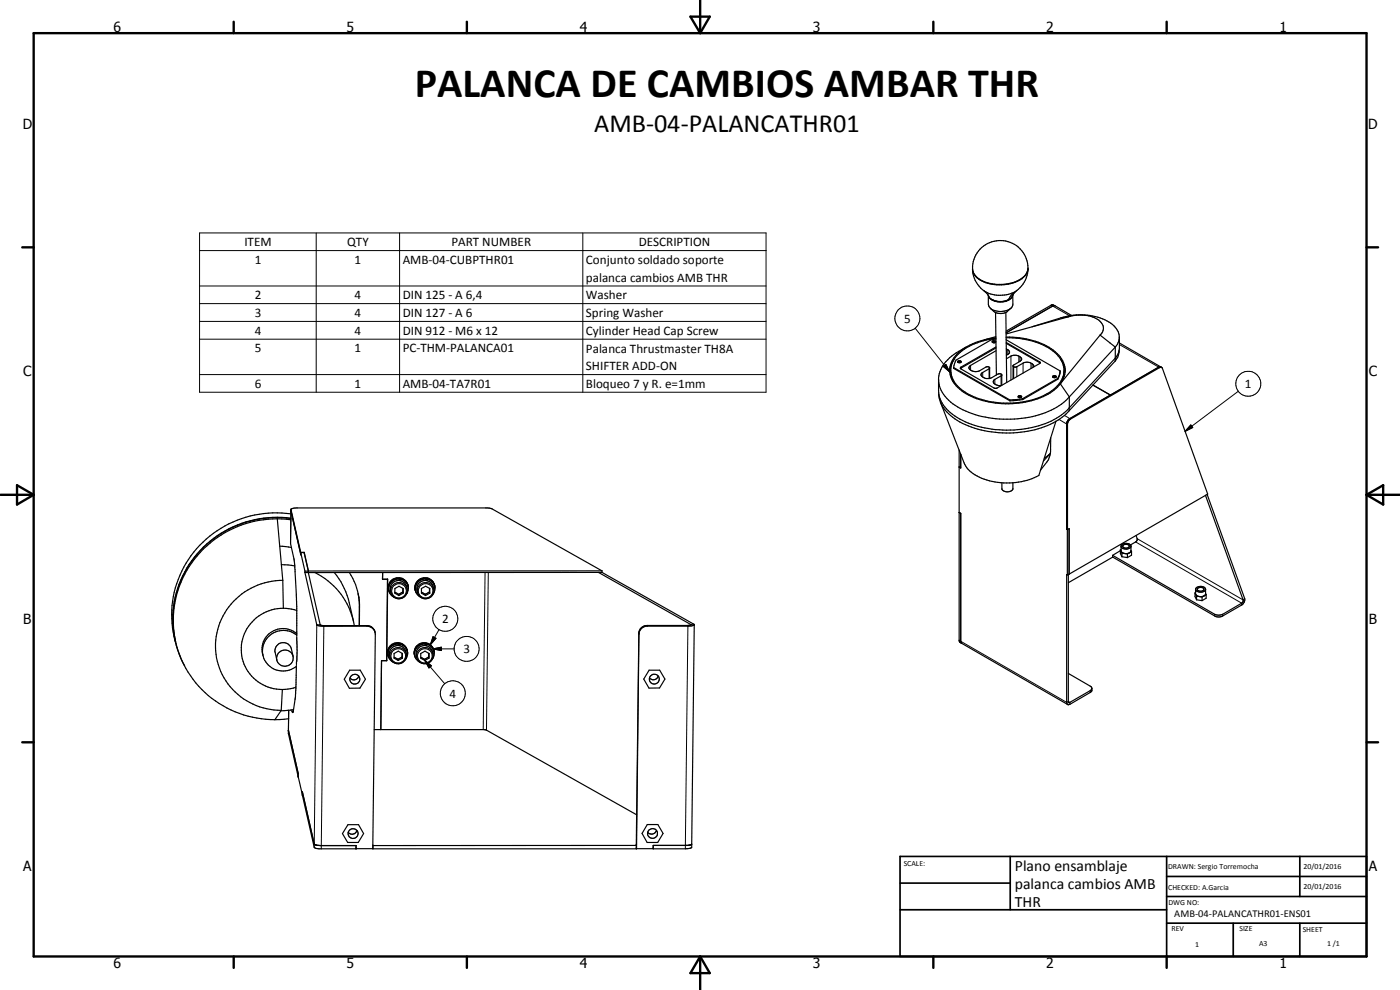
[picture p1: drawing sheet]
<svg xmlns="http://www.w3.org/2000/svg" width="420mm" height="297mm" viewBox="0 0 420 297" stroke-linecap="round" stroke-linejoin="round" font-family="sans-serif">
<g fill="none" stroke="#000" stroke-width=".35">
<path d="M291.9 81a6.6 6.6 0 0 0 5.9 4.2 10.6 10.6 0 0 0 10-2.8l.2-.4M295.3 87.2l1.3 1.4M296.6 88.6l.6 .9 .6 .4M297.3 92.5l1.5 1.3M297.8 89.9l1.6 .6M297.8 89.9l1.6 .5 1.4 .1M298.8 93.8l.2 18.7M300.8 90.5h-.5M301.9 93.7l.2 21.1M302.4 90l-1.6 .5M302.8 89.9l-.4 .1M303.4 92.5l-1 .9a3.3 3.3 0 0 1-3.6 .4"/>
<path d="M303.8 88.9l-1.3 1.1M303.9 88.6v.1M303.9 88.6l.1 2.7a3.4 3.4 0 0 1-3.9 2.2 3.3 3.3 0 0 1-3.5-2.1v-2.8M303.9 88.6a4 4 0 0 1-5 1.9 2.67 2.67 0 0 1-2.3-1.9M303.9 88.6h.1M305.3 87.1l-1.4 1.5M308.5 80.8a6.1 6.1 0 0 1-5.2 4.3 10.9 10.9 0 0 1-10.7-2.4 4.6 4.6 0 0 1-.3-4.9 8.3 8.3 0 0 1 9.6-5.4 8.3 8.3 0 0 1 6.5 8.9l-.1 .4M308.5 80.6a8.4 8.4 0 0 1-5.8 7.7 8.4 8.4 0 0 1-9.3-2.9l-1.2-2.6-.3-2M316.6 91.7l-.7 .1-13.9 8.1M316.6 91.7l5 3M316.6 91.7l-1-.3-13.6 8M318.4 95.4l-8.7 2.6"/>
<path d="M320.7 95l-18.7 5.2M320.7 95l-2.3 .4M325.5 94.5a12 12 0 0 1 9.8 4.6 4.2 4.2 0 0 1-.6 5M325.5 94.5l-4.1 .2-3 .7M325.6 94.6a5.9 5.9 0 0 1 5.5 3.5l-.2 1.5-.8 .9M325.6 94.6h-2.6l-2.3 .4M281.7 118.1a10.1 10.1 0 0 0 5.6 8.1 31.9 31.9 0 0 0 29.6 .2M285.3 111.1l.3 2.2 .7 1.6M286.2 110.3v.2l16.9 9.8M286.2 110.3l16.9 9.7M286.3 107.9l-.9 1.5-.4 2M287.4 108.7l.5-.2 .5 .2"/>
<path d="M287.4 108.6l.4 .2 .6-.1M287.4 108.6l.2-.3 .5-.1 .3 .3v.2M290 104.1l-2.2 1.3a10.6 10.6 0 0 0-6.1 8 11.6 11.6 0 0 0 .4 6.3 14.6 14.6 0 0 0 9.4 7.6 32 32 0 0 0 26.3-2.3l3.1-2.7M297 110.4l-2.1 1.4a.81 .81 0 0 0-.5 .9 .81 .81 0 0 0 .9 .6l.7 .3 1.1-.1 2.4-1.3h.9l.2 .2v3.2M297.8 102.7h1M297.8 102.4l.9-.1a.44 .44 0 0 1-.2 .6 .44 .44 0 0 1-.6-.2zM298.9 101.3l-3.5 .7M298.9 101l-3.5 1M298.9 105.2l-7.6 4.4a.84 .84 0 0 0-.5 1 .84 .84 0 0 0 .8 .7 2.86 2.86 0 0 0 2.4 0l2-1.2 1 .2v3.2M298.9 101.5a18 18 0 0 0-12.2 5.7 6.6 6.6 0 0 0 1.7 9.6 25.1 25.1 0 0 0 21.7 3.1 13.6 13.6 0 0 0 8.7-6.2l.5-2.3M298.9 104.4l-10.7 6.2M298.9 101.7l-1.5 .3-10.5 6-.7 2.3"/>
<path d="M300.6 112.6l-2 1.2a.85 .85 0 0 0-.5 1 .85 .85 0 0 0 .8 .6l.8 .3h.9M302 101.1a21.4 21.4 0 0 1 15.3 5 6.4 6.4 0 0 1 .9 9l2.7 4v3.2M302 101.3a21.2 21.2 0 0 1 15.1 5l1.3 1.6M302 101.9l16.2 9.4M302 104.7a.89 .89 0 0 1 .9 .5 .89 .89 0 0 1-.2 1l-.7 .4M302 102.8l10 5.7 .2 .4-13.4 7.6-10.6-6 .2-.3 10.5-6.1M302 103l10.1 6M302 107.7l1.4-.9a2.36 2.36 0 0 1 3.2 1l-.3 .5-2.3 1.5M304 109.8l.4 .3 .5 .1 2.1-1.2a2.38 2.38 0 0 1 3.2 .8v.3M304 109.8v3.9M304.2 110v3.5M305.6 119.1a.49 .49 0 0 1 .5-.4 .49 .49 0 0 1 .5 .5"/>
<path d="M305.6 119.2l.2-.2 .8 .2M305.6 119.1l.2 .2 .8-.1M306.9 119.6v.3M306.9 119.9l-3.8 .4M306.9 119.6l-3.8 .4M316 113.2l.4-.2 .5 .2M316 113.2l.3 .1 .6-.1M316 113.2v-.4l.5-.1 .5 .2-.1 .3M317.4 113.8l-10.5 6.1M317.4 113.5v.3M317.4 113.5l-10.5 6.1M318.2 111.3l-.2 1.4-.6 1.1"/>
<path d="M318.2 111.3l-.8 2.2M318.4 107.9a6.8 6.8 0 0 1 0 7M318.4 107.9l1 2 .3 1.5M330.1 100.5l-12.3 15.1a19 19 0 0 1-13.1 5.4 23.1 23.1 0 0 1-17.2-4.7 6.7 6.7 0 0 1 .3-10.6 17.9 17.9 0 0 1 7.6-3.7M330.1 100.5l4.6 3.6M334.7 108.3l-13.8 14.9M334.7 104.1v4.2M334.7 104.1l-14.3 15.5a25.1 25.1 0 0 1-16 6.1 27.4 27.4 0 0 1-19.7-5.6 8.9 8.9 0 0 1-3-6.1M335.8 105.3l-1.1 2.1-13.8 14.9M335.9 105.4l-.4 1.7-.8 1.2M335.9 105.2v.2M335.9 102.9l12.5 7.2"/>
<path d="M335.9 101.2l-.1 4.1M347.8 110.2l-26.7 15.4a2.05 2.05 0 0 0-1 1.6v31.6M347.8 110.2l-14.6 8.3-5.2-3M348.4 110.1l-.6 .1M348.4 110.1l.2 .1M282.2 120.6l7.1 18.3a10.3 10.3 0 0 0 7.7 5.4 21.2 21.2 0 0 0 14.8-1.6l5.1-16.3M287.9 135v57.3l.1 .4 .6 .3M288.3 136.3v4.1l-.4-.3M303.1 120v.3M315.2 136.1l-1.8 1.4M315.2 136.1l-2.1 2.2M315.3 131.4v4.2l-.2 1.1a9.1 9.1 0 0 1-2.9 4.4"/>
<path d="M320.9 122.4v.8M320.9 123.2l-1.5 1.5-2.5 1.7M83.2 155.7l1.7 18.4M83.2 155.7a30.9 30.9 0 0 0-31.2 30.8M83.2 155.7l4.1 .3M87.3 153.3l-.1 9.8 1 4.5 .3 2.2M87.3 153.3l2.9 12.9v-.5h1.1M87.3 152.8l4.2 18.6M87.3 152.8l1.6-.4h58l.7 .2 33.1 18.7M87.3 152.8v.5M87.3 155.6a30.8 30.8 0 0 0-34.1 38.8l1 3 1.2 2.4M87.3 154.2a30.9 30.9 0 0 0-34.8 38.1"/>
<path d="M87.3 155.5a30.9 30.9 0 0 0-34.7 36.9l1.2 3.8M287.9 153.8l.4 .2M287.9 140.1h.1M287.9 140.1l.4 .3M287.9 153.8l.4 .3M288.3 154v38.6l.3 .4M300.7 144.8v2a2.09 2.09 0 0 0 3.3 0v-2M320.1 158.8l.2 .1M320.1 158.7l.3 .2M320.2 158.7l-.1 .1M320.3 158.9v13.6M320.4 158.9h-.1"/>
<path d="M320.4 158.9l.5-.3v13.7M320.4 158.9v-31.8l.2-.7 .7-.7 26.7-15.4h.7l13.7 38-41.5 24M320.8 158.6v13.7l-.5 .2M361.8 148.6l11.3 31.5-.3 .8-5.9 3.4a2.84 2.84 0 0 1-2.3 0l-30.7-17.7M362.3 148.3l11.2 31.3a1.86 1.86 0 0 1-.9 1.9l-5.7 3.3a2.49 2.49 0 0 1-2.3 0l-30.7-17.7M83.9 163.9l3.5 .4M84.4 169.4l4.1 .4M84.9 174.1l.1 8.4M84.9 174.1a19.6 19.6 0 0 0-18.1 10.9 19.6 19.6 0 0 0 2.3 21 20.2 20.2 0 0 0 15.3 7.1M88.5 169.8l.6 12.1v8.6M90.2 165.8h1.1l1.2 5.6M91.3 165.7l1.3 5.6"/>
<path d="M91.3 165.7v.3M91.5 171.8l3.6 15.7 2.1 .4h12.9a2.52 2.52 0 0 1 2.5 2.4l-.7 64.3M91.5 171.4v.4M91.5 171.4h1M91.5 171.8h1M92.5 171.8l3.6 15.7 .8 .2h13.6a2.48 2.48 0 0 1 2.1 2.1M92.5 171.4v.4M92.5 171.6l.1 .2M92.6 171.3v.5M94.5 171.8a21.6 21.6 0 0 1 11.8 15.9M100.3 171.8a23.6 23.6 0 0 1 4.3 7.9l1.5 6.7M104.8 171.8a18.1 18.1 0 0 1 2.9 7.5"/>
<path d="M107.5 178.1l.4 3.3M114.8 173.8h1.6l-.3 24.4M114.8 171.8v2h1.5M116.3 173.8l-.3 24.4M116.3 173.8h.1M116.6 176.9v.2M116.8 177.5l.5 .9 .9 .8M117.9 174.8a2.73 2.73 0 0 1 3.4 0 2.73 2.73 0 0 1 .8 3.3 2.62 2.62 0 0 1-3.2 1.4 2.62 2.62 0 0 1-1.8-3.1l.3-1zM118.5 177.7l1.2 .7M119.7 178.4v.3M119.7 173.6l1.6 .5 .9 1M119.7 173.6l.6 .2"/>
<path d="M119.7 173.6v.1M119.9 173.7a2.96 2.96 0 0 0-3.2 3.6M119.9 173.7a2.77 2.77 0 0 0-2.8 1.1 2.77 2.77 0 0 0-.2 2.9M119.9 173.7v.5M120.3 173.8l-.1 .4M120.3 173.8l1.1 .5 1 1.3M121 178l-.1-.3h-.2l-1 .7M121 178v-1.4l-1.3-.7-1.2 .7v1.4l1.2 .7M121 178l-1.3 .7M121.4 174.2a2.97 2.97 0 0 0-3.2-.4 2.97 2.97 0 0 0-1.6 2.9M121.6 174.4a2.96 2.96 0 0 1 .4 3.9M122.3 175.2l.2 .7"/>
<path d="M122.5 176.7a2.99 2.99 0 0 0-3.3-3.4 2.99 2.99 0 0 0-2.5 4M124.7 175.6v1.7M125.6 174.2l-.7 1M125.9 174a2.96 2.96 0 0 1 4.6 1.8M126.3 173.8a2.96 2.96 0 0 0-1.8 2.6 2.96 2.96 0 0 0 1.7 2.8M126.5 177.7l1.2 .7M127 173.6l.9 .1M127.7 178.4v.3M127.7 173.6l.5 .2M127.7 173.6v.1M127.7 173.6a2.85 2.85 0 0 1 2.6 1.8M127.9 173.7a2.91 2.91 0 0 0-3 4"/>
<path d="M127.9 173.7v.5M128.2 173.8a2.84 2.84 0 0 1 1.8 4.5M128.2 173.8v.4M128.9 177.7l-1.2 .7M128.9 177.7l.1 .3M128.9 176.5v1.2M129 178v-1.4l-1.2-.7-1.3 .7v1.4l1.2 .7M129 178l-1.3 .7M130 178.3a2.35 2.35 0 0 1-2 1.3h-1l-.8-.4M130 178.3a2.76 2.76 0 0 0-.3-3 2.76 2.76 0 0 0-2.8-1 2.79 2.79 0 0 0-.7 4.9M130.4 175.8l.1 .1M130.5 175.8a2.99 2.99 0 0 0-3.6-2.4 2.99 2.99 0 0 0-2.3 3.7"/>
<path d="M130.5 175.8v.9M179.6 171.7l27.7 15.7M180.7 171.7l27.7 15.8M180.7 171.7l-88.1 .1M180.7 171.3h-88.1M180.7 171.3v.4M320.3 172.5l-.2-.1v38.3l.4 .8 .6-.2 6.1-3.5 .5-.5v-.8l-.3-.5-6.8-3.9M320.6 172.4l.1 38.3 .3 .1 6.2-3.6 .5-.6M320.8 172.2l.1 .1M333.9 166.6v.6M333.9 167.2l-13.3 7.6M336.2 165l.3 .5"/>
<path d="M336.2 165v1.1l.5 .9M336.2 165.2l-2.3 1.4M336.5 164.9l-.3 .1M336.5 165.5v-1.7a1.8 1.8 0 0 1 2.9-.1v1.5l-.4 .7M336.5 165.5l1 .6M336.5 165.5l.2 .4M336.7 165.9l.8 .2M336.7 165.9v1.1M336.7 167l1.7 .3M337 163.6a1.12 1.12 0 0 1 1.9 .4 1.11 1.11 0 0 1-1.9-.3zM337.5 166.1l.9 .1M338.4 166.2v1.1"/>
<path d="M339 165.9l-1.5 .2M339 165.9l-.6 .3M339.4 164a1.78 1.78 0 0 1-2.9 0M339.4 165.1l.2 .4M339.6 165.5l-.6 .4M339.6 165.5v1.1l-1.2 .7M340.9 160.7l.4 1.4-.4 .4-1.6 1M358.6 177.9l.2 .5M358.6 177.9v1.1l.5 1M358.8 176.9a1.82 1.82 0 0 0 3 0M358.8 176.9a1.71 1.71 0 0 1 3-.1v1.4l-.4 .6M358.8 176.8v1.6"/>
<path d="M358.8 177.8l-.2 .1M358.8 178.4a1.97 1.97 0 0 0 2.6 .4M358.8 178.4l.3 .5M359.1 178.9l1.7 .2M359.1 178.9v1.1M359.1 180l1.7 .2M359.4 176.6l.1-.1a1.03 1.03 0 0 1 1-.3 1.03 1.03 0 0 1 .8 .8 1.08 1.08 0 0 1-1.1 .4 1.08 1.08 0 0 1-.8-.8zM360.8 179.1v1.1M361.4 178.8l-.6 .3M361.8 178.1l.2 .3M362 178.4l-.6 .4M362 178.4v1.1l-1.2 .7"/>
<path d="M52.1 187.8l.2 2.7M52.4 191l.3 1.7M54 196.8a30.4 30.4 0 0 0 28.5 19.1M85 182.5l2.4 .3 1.7 .4M85 182.5a12.2 12.2 0 0 0-12.4 10.3 12.2 12.2 0 0 0 8.7 13.6l3.4 .5M88 196.9a4.2 4.2 0 0 0-1.6-3.7 2.49 2.49 0 0 0-2.8 0 2.49 2.49 0 0 0-1 2.6l.5 2.2M89.1 190.5a6.2 6.2 0 0 0-9.9 2.5 6.2 6.2 0 0 0 5.8 8.3l1.8-.2 2.1-1.2-.2 9-.7 4.6-.2 .3M89.1 191.3l.1 3.9-.2 4.1M89.1 190.1a6.3 6.3 0 0 0-7.6-.5 6.3 6.3 0 0 0-2.6 7M107.8 180.1l.1 2.3M107.9 182.1l-.1 5.6M116 198l.1 .2"/>
<path d="M116.1 198.2h-1.6l-.2 20.7M116.4 195.5v1.1l.3 .8M116.4 196.5l.4 1.1 1.2 1.1M117.1 194l-.7 1.5M117.1 194.1a2.98 2.98 0 0 1 4.2-.4 2.98 2.98 0 0 1 .4 4.1M117.1 194.1l-.7 1.4M117.4 194.6a2.69 2.69 0 0 1 4.3 .6 2.69 2.69 0 0 1-1.9 3.9 2.8 2.8 0 0 1-2.7-1.5 2.8 2.8 0 0 1 .3-3zM118.1 193.3l-1 .7M118.3 197.2l1.1 .7M118.9 193l-.4 .2M119.2 193.1l.5 .2M119.4 197.9l.1 .3"/>
<path d="M119.5 193.1a2.89 2.89 0 0 1 2.8 2.8M119.5 193.1l.5 .2M119.5 193.1v.1M119.7 193.3v.4M119.7 193.3a2.94 2.94 0 0 0-3.2 3.5M120 193.3v.5M120 193.3l1.5 .8 .6 1M120.7 197.1l-1.3 .8M120.7 197.1l.1 .4M120.7 196v1.1M120.8 197.5v-1.4l-1.3-.7-1.2 .7v1.4l1.2 .7M120.8 197.5l-1.3 .7"/>
<path d="M122.2 195.5a2.98 2.98 0 0 0-3.5-2.6 2.98 2.98 0 0 0-2.3 3.7M124.4 195.5l-.1 .4a2.96 2.96 0 0 0 1.7 2.8M124.4 196.2l.1 .6M124.4 195.5v1M124.5 197l.2 .4M124.7 194.7l-.3 .8M124.9 194.4l-.5 1.1M125.4 194.6a2.69 2.69 0 0 1 4.1 .3 2.69 2.69 0 0 1-1 4 2.74 2.74 0 0 1-3.2-1 2.74 2.74 0 0 1 .1-3.3zM126.3 197.2l1.1 .7M127.4 197.9l.1 .3M127.5 193.1a2.9 2.9 0 0 1 2.6 1.7 2.9 2.9 0 0 1-.4 3M127.5 193.1l.5 .2"/>
<path d="M127.5 193.1v.1M127.7 193.3a2.49 2.49 0 0 0-2.8 1.1M127.7 193l-1.6 .3-1.3 1.1M127.7 193.3v.4M127.7 193.3a2.98 2.98 0 0 0-3.3 2.8M127.9 193.1l.8 .3M128 193.3v.5M128 193.3l1.4 .8 .7 1M128.7 197.1l-1.3 .8M128.7 197.1v.4M128.7 196v1.1M128.7 197.5l.1-1.4-1.3-.7-1.2 .7v1.4l1.2 .7"/>
<path d="M128.7 197.5l-1.2 .7M128.9 193.4l.9 .8M129.9 194.5l.3 1M130.3 196.1a2.99 2.99 0 0 0-3.3-3.3 2.99 2.99 0 0 0-2.5 4M207.3 187.5l-.9 .2h-12.2a2.44 2.44 0 0 0-2.5 2.4l-.7 63.6M207.3 187.4v.1M208.4 187.5l-1.6 .4h-12.9a2.47 2.47 0 0 0-2.1 2.4l-.8 64.3M208.4 187.5l-.8 65.8M288.6 193l31.8 18.4M84.4 213.1l-1.9 2.8M84.7 206.9l-.3 6.2M86.6 219.1l2.9 12.9v1l-2.9-12.9z"/>
<path d="M86.6 213.1v6M86.6 215.6l-4.1 .3M87.6 213l.2 .7M87.8 213.7v.1M88.1 212.9l-3.8 .4M88.8 206.2l-1.6 .4-2.5 .3M104.9 201.1h3.2l1.6 2.7-1.7 2.7h-3.2l-1.5-2.7zM107.6 202.9a1.48 1.48 0 0 1-1.1 1.1 1.48 1.48 0 0 1-1.4-.5M112.3 218.9l33.6 .1 45.2 25.5M194.8 201.1h3.2l1.5 2.7-1.6 2.6-3.1 .1-1.6-2.7zM197.5 202.8a1.53 1.53 0 0 1-2.6 .7M89.5 233l1.3 5.5"/>
<path d="M104.4 247.4h3.2l1.5 2.7-1.6 2.7h-3.2l-1.5-2.7zM106.8 253.7v1M107.1 249.2a1.5 1.5 0 0 1-1.1 1.1 1.5 1.5 0 0 1-1.5-.5M111.9 253.5l.1 .2M112 253.7l-.1 1v-.2M190.9 253.4l.1 .3M190.9 253.4h.1M191 253.7v1l-96.2-.1-.5-.3-3.5-15.7v-1l3.5 15.7 1.8 .4h10.8v.9l-.1-.2M191 253.7h-79M191 254.4v.2M194.3 247.4h3.1l1.6 2.7-1.6 2.7h-3.2l-1.5-2.7zM196 253.7v.9"/>
<path d="M196.1 253.7l-.1 1v-.2M197 249.2a1.52 1.52 0 0 1-2.6 .5M207.6 253.3l-1.2 .4h-10.4M207.6 253.3v1l-1.3 .3h-15.3"/>
<circle cx="85.5" cy="197.5" r="2.46"/>
<circle cx="106.5" cy="203.8" r="1.49"/>
<circle cx="196.4" cy="203.8" r="1.48"/>
<circle cx="105.9" cy="250.1" r="1.48"/>
<circle cx="195.8" cy="250.1" r="1.49"/>
</g>
<g fill="none" stroke="#000" stroke-width=".3">
<path d="M59.9 69.9h170v47.8h-170zM59.9 75.2h170M94.9 69.9v47.8M119.9 69.9v47.8M174.9 69.9v47.8M59.9 85.8h170M59.9 91.1h170M59.9 96.4h170M274.6 98.5l10.4 13.1M304.4 87.6l-1 1.1-.7 1.2M315.5 91.6l5.5 3.1M59.9 101.8h170"/>
<path d="M59.9 112.4h170M283.1 109.9l.8-.6 1.1 2.3zM288.4 110.2v.2M291.3 109.6v1.4M294.9 111.8v1.3M296.8 110.7v2.9M298.6 113.8v1.4M300.4 112.8v2.9M302.1 102.8v.3M302.1 104.8v1.8M302.5 104.9v1.4M303.4 106.8v7.2"/>
<path d="M305.2 110v3M305.8 106.8v1.8M306.1 107.1v1.3M307 109v2.9M309.4 109v1.6M309.7 109.1v1.3M312 108.5v.3M335.9 103.4l12.1 6.9M371.6 117.4l-15.9 12M317.8 125.9l2.6 1.4M319.4 124.6l1.9 1.1M357.4 127.5l.6 .8-2.3 1.1z"/>
<path d="M87.3 152.8l-.1 10.3M122.2 176.7a2.5 2.5 0 0 0-3-1.9 2.5 2.5 0 0 0-1.9 3M130.2 176.7a2.5 2.5 0 0 0-3-1.9 2.5 2.5 0 0 0-1.9 3M145.6 171.7l-.6 47.2M146.5 171.7l-.5 47.4M340.8 162.6l31.8 18.4v.5M341.3 161.6l31.8 18.4 .4-.4M89 199.3l-.1 .6M89.1 190.5v.8M96.1 187.5h-1l-.8 66.8M97.1 187.7l-.7 67M107.9 182.1v.3"/>
<path d="M110.1 187.7v.2M122 196.2a2.52 2.52 0 0 0-3-1.9 2.52 2.52 0 0 0-2 3M127.5 198.2l2 1.6-.8 .6zM127.5 198.2l6 6.9M130 191.1l.8 .4-1.7 2zM130 194.7l2.4-.5v1zM130 196.1a2.52 2.52 0 0 0-3.1-1.8 2.52 2.52 0 0 0-1.9 3M130 194.7h6.3M131.8 188.9l-2.7 4.6M191.7 190.1l.1 .2M194.2 187.7l.1 .2M206.4 187.7l-.7 67"/>
<path d="M208.2 187.3l-.9 .1v.1M287.9 192.1l32.2 18.6 .5-.2 .5 .2v.6M364.6 184.3v.5M366.9 184.3v.5M86.6 213.1v7M87.7 213.4h.3M327.2 207.2v.6"/>
<circle cx="272.3" cy="95.5" r="3.8"/>
<circle cx="374.6" cy="115.1" r="3.8"/>
<circle cx="119.7" cy="177.3" r="2.17"/>
<circle cx="127.8" cy="177.3" r="2.18"/>
<circle cx="119.5" cy="196.8" r="2.17"/>
<circle cx="127.5" cy="196.8" r="2.17"/>
<circle cx="133.7" cy="185.7" r="3.7"/>
<circle cx="140" cy="194.7" r="3.7"/>
<circle cx="135.9" cy="208" r="3.8"/>
</g>
<g fill="#000">
<circle cx="87.3" cy="153.3" r=".18"/>
<circle cx="90.2" cy="166.2" r=".18"/>
<circle cx="336.2" cy="165.2" r=".18"/>
<circle cx="86.6" cy="219.1" r=".18"/>
<circle cx="89.5" cy="233" r=".18"/>
<circle cx="90.8" cy="238.5" r=".18"/>
<circle cx="106.8" cy="254.5" r=".18"/>
<circle cx="191" cy="254.4" r=".18"/>
</g>
<g fill="none" stroke="#000" stroke-width=".71">
<path d="M10.1 9.9h400v277.1h-400zM70.1 6.5v3.4M140.1 6.5v3.4M207.2 5h5.8l-2.9 4.9zM210.1 0v9.9M280.1 6.5v3.4M350.1 6.5v3.4M6.7 74.2h3.4M410.1 74.2h3.5M.1 148.5h10M5.1 145.6l5 2.9-5 2.9zM410.1 148.5h10"/>
<path d="M410.1 148.5l5-2.9v5.8zM6.7 222.7h3.4M410.1 222.7h3.5M70.1 287v3.4M140.1 287v3.4M210.1 287v10M210.1 287l2.9 5h-5.8zM280.1 287v3.4M350.1 287v3.4"/>
</g>
<path d="M270.1 257h140v30h-140zM303.2 257v16M350.1 257v30M390.1 257v12M270.1 265h33.1M270.1 273h80M350.1 277h60M350.1 269h60M350.1 263h60M370.1 277v10M390.1 277v10" fill="none" stroke="#000" stroke-width=".51"/>
<path d="M283.1 109.9l.8-.6 1.1 2.3zM357.4 127.5l.6 .8-2.3 1.1zM127.5 198.2l2 1.6-.8 .6zM130 191.1l.8 .4-1.7 2zM130 194.7l2.4-.5v1z" fill="#000"/>
<text font-size="12.6" x="124.4" y="29.1">PALANCA DE CAMBIOS AMBAR THR</text>
<text font-size="7.9" x="178.3" y="39.6">AMB-04-PALANCATHR01</text>
<g font-size="4.7">
<text x="304.6" y="261.2">Plano ensamblaje</text>
<text x="304.6" y="266.6">palanca cambios AMB</text>
<text x="304.6" y="272">THR</text>
</g>
<g font-size="4.2">
<text x="34" y="9.6">6</text>
<text x="104" y="9.6">5</text>
<text x="174" y="9.6">4</text>
<text x="244" y="9.6">3</text>
<text x="314" y="9.6">2</text>
<text x="384" y="9.6">1</text>
<text x="6.8" y="38.7">D</text>
<text x="410.6" y="38.7">D</text>
<text x="7" y="112.9">C</text>
<text x="410.8" y="112.9">C</text>
<text x="7" y="187.1">B</text>
<text x="410.8" y="187.1">B</text>
<text x="7" y="261.4">A</text>
<text x="410.8" y="261.4">A</text>
<text x="34" y="290.4">6</text>
<text x="104" y="290.4">5</text>
<text x="174" y="290.4">4</text>
<text x="244" y="290.4">3</text>
<text x="314" y="290.4">2</text>
<text x="384" y="290.4">1</text>
</g>
<g font-size="3.9">
<text x="73.4" y="73.8">ITEM</text>
<text x="104.2" y="73.8">QTY</text>
<text x="135.5" y="73.8">PART NUMBER</text>
<text x="191.7" y="73.8">DESCRIPTION</text>
<text x="76.4" y="79.1">1</text>
<text x="106.4" y="79.1">1</text>
<text x="120.8" y="79.2">AMB-04-CUBPTHR01</text>
<text x="175.8" y="79.2">Conjunto soldado soporte</text>
<text x="76.4" y="89.7">2</text>
<text x="106.4" y="89.7">4</text>
<text x="120.8" y="89.7">DIN 125 - A 6,4</text>
<text x="175.8" y="84.5">palanca cambios AMB THR</text>
<text x="175.8" y="89.8">Washer</text>
<text x="76.4" y="95.1">3</text>
<text x="106.4" y="95.1">4</text>
<text x="120.8" y="95.1">DIN 127 - A 6</text>
<text x="175.8" y="95.2">Spring Washer</text>
<text x="76.4" y="100.4">4</text>
<text x="106.4" y="100.4">4</text>
<text x="120.8" y="100.4">DIN 912 - M6 x 12</text>
<text x="175.8" y="100.5">Cylinder Head Cap Screw</text>
<text x="271.3" y="96.8">5</text>
<text x="76.4" y="105.7">5</text>
<text x="106.4" y="105.7">1</text>
<text x="120.8" y="105.7">PC-THM-PALANCA01</text>
<text x="175.8" y="105.8">Palanca Thrustmaster TH8A</text>
<text x="175.8" y="111.1">SHIFTER ADD-ON</text>
<text x="76.4" y="116.3">6</text>
<text x="106.4" y="116.3">1</text>
<text x="120.8" y="116.3">AMB-04-TA7R01</text>
<text x="175.8" y="116.4">Bloqueo 7 y R. e=1mm</text>
<text x="373.6" y="116.4">1</text>
<text x="132.7" y="186.9">2</text>
<text x="139.1" y="196">3</text>
<text x="134.9" y="209.3">4</text>
</g>
<text font-size="3.1" x="352.4" y="275.2">AMB-04-PALANCATHR01-ENS01</text>
<g font-size="2.4">
<text x="271.2" y="259.7">SCALE:</text>
<text x="350.6" y="260.8">DRAWN: Sergio Torremocha</text>
<text x="391.2" y="260.6">20/01/2016</text>
<text x="350.6" y="267">CHECKED: A.Garcia</text>
<text x="391.2" y="266.7">20/01/2016</text>
<text x="350.6" y="271.4">DWG NO:</text>
<text x="351.6" y="279.3">REV</text>
<text x="372" y="279.4">SIZE</text>
<text x="391" y="279.6">SHEET</text>
<text x="358.7" y="284.1">1</text>
<text x="377.9" y="283.8">A3</text>
<text x="398.3" y="283.8">1 /1</text>
</g>
</svg>
